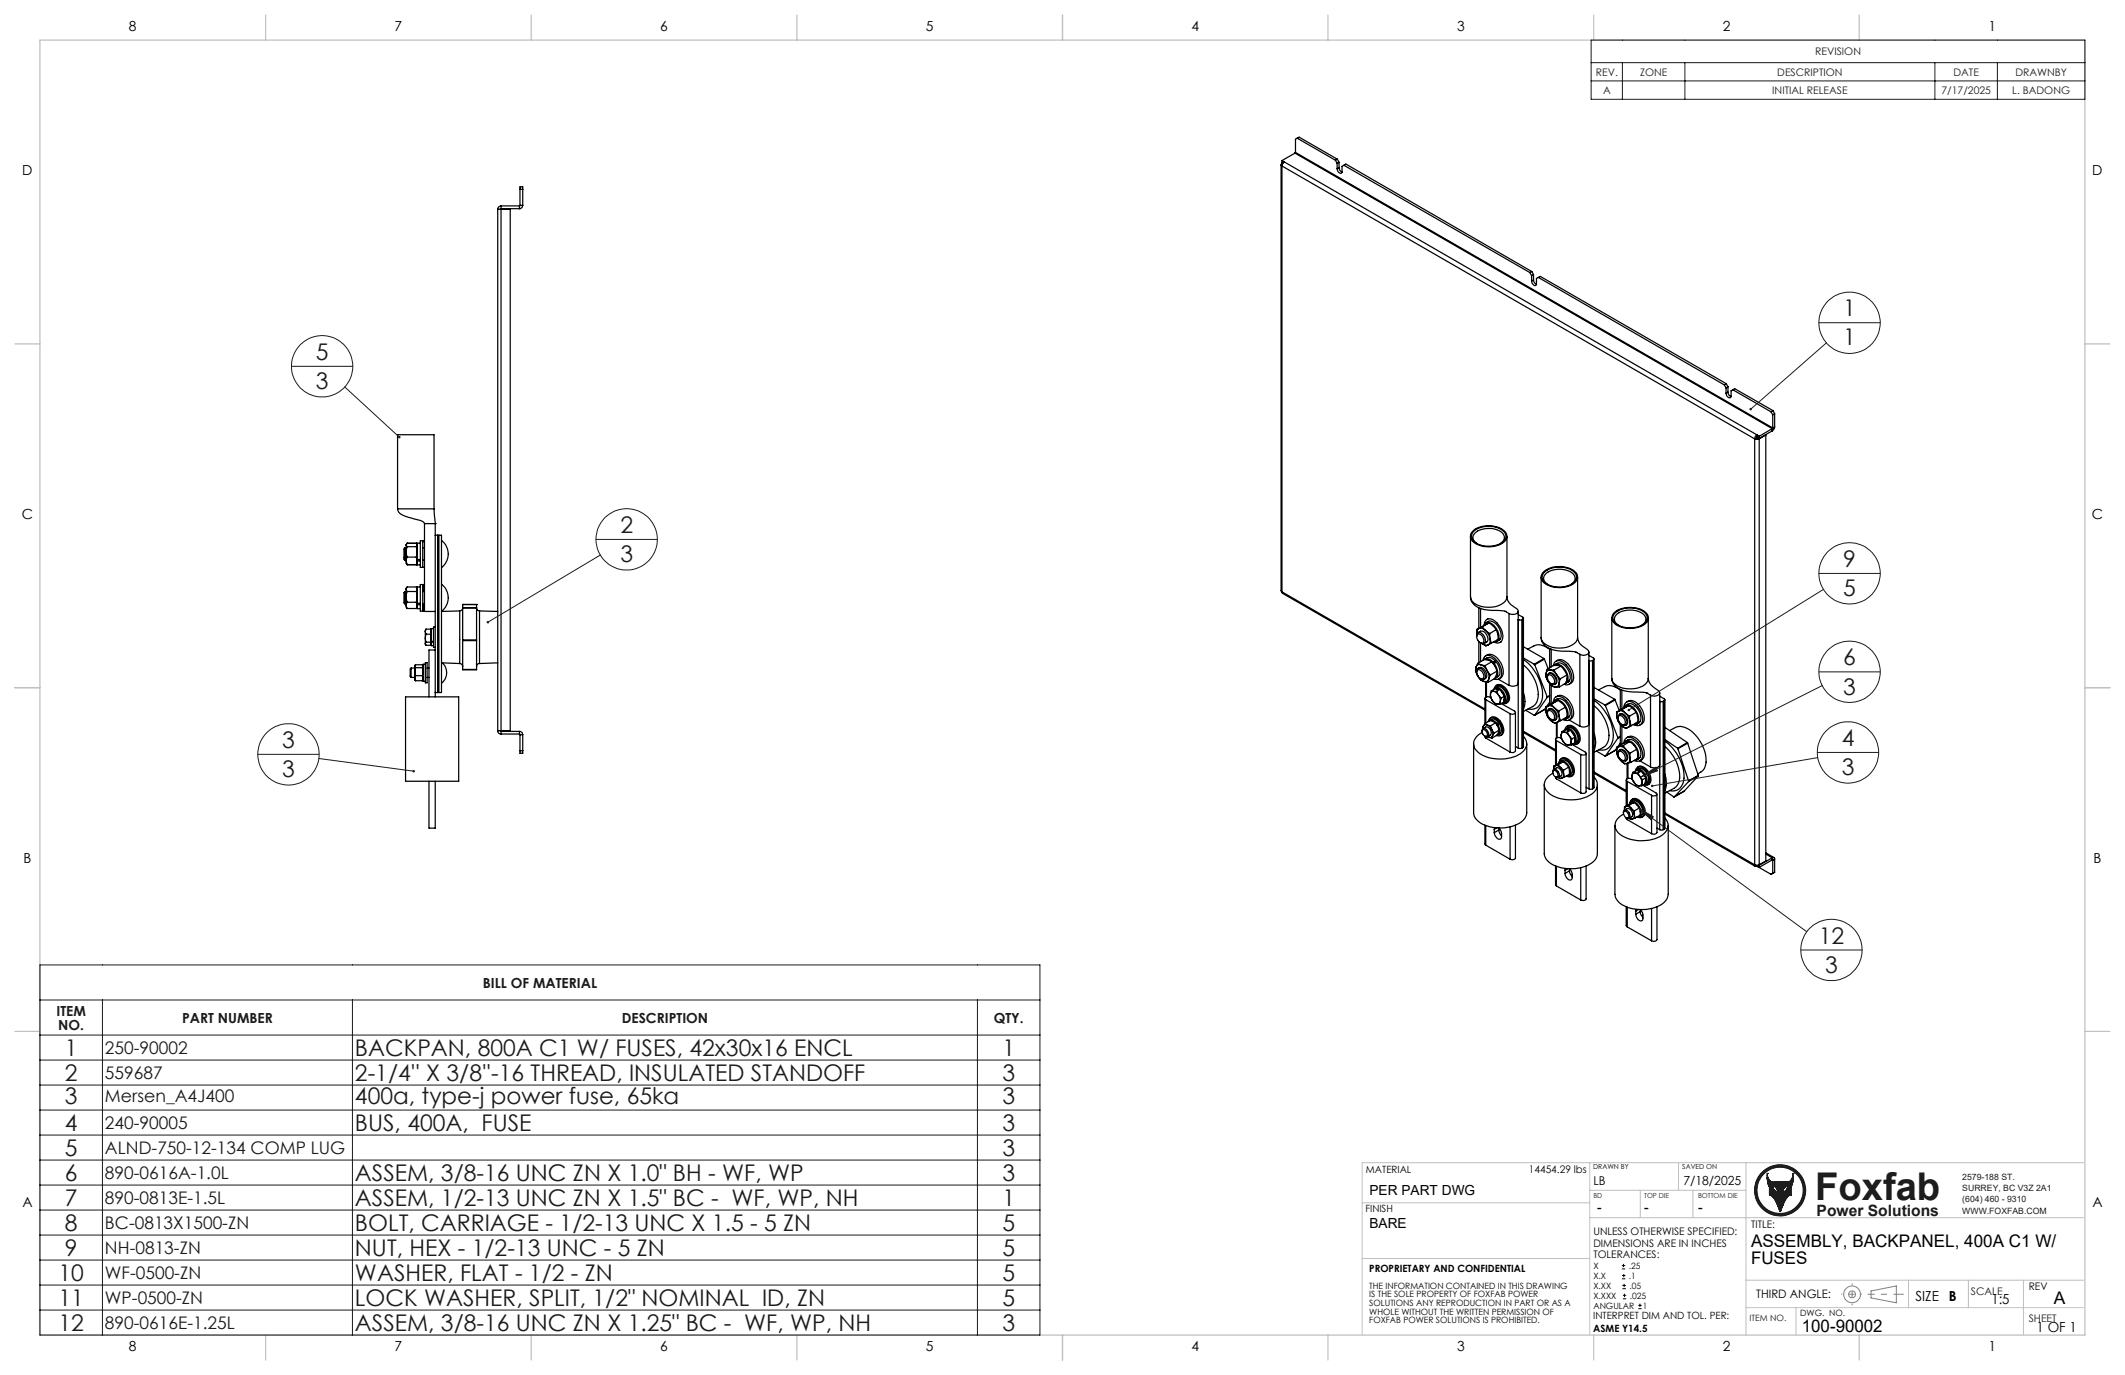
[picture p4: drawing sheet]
<svg xmlns="http://www.w3.org/2000/svg" width="432mm" height="279mm" viewBox="0 0 432 279" stroke-linecap="round" stroke-linejoin="round" font-family="sans-serif">
<g fill="none" stroke="#000" stroke-width=".25">
<path d="M105.7 38.5h.5M260.3 33.5v86.6l.2 .2M260.5 33.2a.29 .29 0 0 0-.2 .3 .29 .29 0 0 0 .2 .2M260.5 32.6l.5 .3M260.5 33.7l96.1 55.5M260.5 32.6v.5l.2 .1M260.5 33.7v86.6M260.5 33.2l.1 .1M260.6 33.2h-.1M261 32.9l-.4 .4-.1 .4M261 32.9l96 55.5M263.1 31.1l-2.6 1.5"/>
<path d="M263.1 31.1l97 56M263.2 31l-.1 .1M263.2 31l97 56M263.6 28.1l7.8 4.5M263.6 28.1l-.4 .2v2.7M263.6 28.1l.4-.2 7.7 4.4M271.4 32.6l.3 .6M271.7 33.2v1.1M271.7 32.3l-.3 .3M271.7 32.3l.4 .7M272.1 34.1l.1 .4 .5 .5M272.1 33l-.4 .2"/>
<path d="M272.1 34.1l-.4 .2M272.1 33v1.1M273.1 33.6l-.4 .2v1.3a.69 .69 0 0 1-.7-.1 .69 .69 0 0 1-.3-.7M273.1 33.6l37.8 21.8M273.1 33.6l.4-.3 37.8 21.9M101.1 42.5h.7M101.1 42.5v106M101.8 41.8a.66 .66 0 0 0-.7 .7M101.8 42.4l-.1 .1M101.8 42.5h1.9v106h-1.9M101.8 41.8v.6M101.8 42.5v106"/>
<path d="M101.8 42.4h3.8M101.8 41.8h3.8M105.6 41.8v.6M105.7 41.7l-.1 .1M105.7 41.7v-3.7h.5v3.7M105.7 41.7h.5M106.2 41.7a.73 .73 0 0 1-.6 .7M310.9 55.4l.3 .6M311.2 57.1a.66 .66 0 0 0 .3 .7 .66 .66 0 0 0 .7 .1v-1.3l.8-.4 37.8 21.8M311.2 56v1.1M311.3 55.2l-.4 .2M311.3 55.2l.3 .6"/>
<path d="M311.6 56.9l.1 .4 .5 .5M311.6 55.8l-.4 .2M311.6 56.9l-.4 .2M311.6 55.8v1.1M312.6 56.4l37.8 21.8M350.4 78.2l.3 .6M350.7 78.8v1.1M350.8 78l-.4 .2M350.8 78l.3 .6M351.1 79.7l.1 .4 .5 .5M351.1 79.7l-.4 .2M351.1 78.6l-.4 .2"/>
<path d="M351.1 78.6v1.1M352.1 79.2l-.3 .2-.1 1.3a.69 .69 0 0 1-.7-.1 .69 .69 0 0 1-.3-.7M352.1 79.2l7.8 4.5M352.1 79.2l.4-.2 7.8 4.4M356.6 89.2l.3 .1 .6-.1M356.6 89.2v86.5M356.9 89h.2M356.9 89l-.3 .2M357 88.4l-.3 .3-.1 .5M357 88.8l-.1 .2M357 88.4l.5 .3M357 88.4v.4"/>
<path d="M357 88.8l.5 .3M357.1 89l.4 .2M357.2 88.9l-.1 .1M357.5 88.7v.4M357.5 89.2v86.5M358.7 88.4h.1M358.8 88.4v86.5l-1.3 .8M358.8 88.4l-1.3 .8M359.9 83.7l.3 .6M360.1 87.1l-2.6 1.6M360.1 87.6l-2.6 1.5M360.1 87.1v.5"/>
<path d="M360.2 87l-.1 .1M360.2 84.3v2.7M360.3 83.4l-.4 .3M360.3 83.4l.3 .7M360.6 86.7l-.1 .4-.4 .5M360.6 84.1l-.4 .2M360.6 86.7l-.4 .3M360.6 84.1v2.6M80.8 103.4a2.32 2.32 0 0 0 2.1 1.7l2.8 .8 .5 .3 .1 .2M80.8 103.4v-15.1h7.4v15.1M80.8 103.4h7.4M82.3 111.3l-.2 .2v2.1l.2 .2"/>
<path d="M82.3 111.3v2.5M82.3 111.3h.3M82.3 113.8h.3M82.6 112.1l.1 1.1M82.6 112.1v1.9M82.6 110.8l.1 .3M82.6 110.8v1.3M82.6 114l.1 .7M82.6 114v.6M82.6 119.7l.1-.4h1.9a.68 .68 0 0 1 0 .9M82.6 119.7l.1 .5M82.6 119.7v1.6"/>
<path d="M82.6 110.6v.2M82.6 114.6l.1 .2h1.9l.1-.2M82.6 114.6l.1 .1M82.7 119.4l-.1 .3M82.7 111.1l-.1 1M82.7 113.2l-.1 .8M82.7 110.4l-.1 .4M82.7 111.1h1.9M82.7 113.2h1.9M82.7 114.7h2.1M82.7 110.4h2.1M84.6 111.1a3.3 3.3 0 0 1 0 2.1"/>
<path d="M84.6 113.2l.2 .8M84.6 110.4l.2 .3M84.6 110.4h-1.9M84.6 110.4h.1M84.6 110.4l.1 .1M84.7 119.4l.1 .2M84.7 119.3l.1 .2M84.8 113.7v.3M84.8 110.8l-.2 .3M84.8 114l-.2 .7 .1-.1M84.8 114v.8h.6M84.8 114.5l-.1 .1"/>
<path d="M84.8 113.7h.6M84.8 114h.6M85.4 110.4h-.6v3.3M85.4 119.3h-.6v3.3M85.9 118.8v5.4M85.9 109.9v5.4M85.9 111.3h.4M85.9 113.8h.4M86.3 106.4h.1M86.3 109.9h-.9v5.4h.9M86.3 106.4h2.1M86.3 106.4v17.8h2.1"/>
<path d="M88.2 103.4l.2 3M88.4 106.4h.1M88.4 108.8h.5M88.4 106.4v35.2M88.9 108.8v31.9M88.9 108.8h.3M89.2 108.8h.5v31.9h-.5M89.2 108.8v31.9M89.7 109.8a3.5 3.5 0 0 1 0 5.6M89.7 118.7a3.5 3.5 0 0 1 0 5.5l3.7-.1M298.8 109v12.2M299.4 108a5.1 5.1 0 0 1 6.2 0 1.44 1.44 0 0 1-.6 2.4 4.9 4.9 0 0 1-5.8-.7l-.2-.9z"/>
<path d="M299.5 107.7a5.3 5.3 0 0 1 6.4 .4 1.62 1.62 0 0 1-1 2.5 5.2 5.2 0 0 1-5.9-.9l-.1-.3a1.46 1.46 0 0 1 .6-1.7zM300.1 110.5a1.36 1.36 0 0 1-.8-1.4 1.36 1.36 0 0 1 .9-1.2 4.6 4.6 0 0 1 5.2 .6 1.3 1.3 0 0 1-.5 2M306.2 109v12.2M313.2 117.3v12.3M313.6 116.2a5.2 5.2 0 0 1 6.7 .2 1.5 1.5 0 0 1-.6 2.3 5.5 5.5 0 0 1-6.2-.4l-.1-.3a1.31 1.31 0 0 1 .2-1.8zM313.8 116.3a4.8 4.8 0 0 1 6.3 .3 1.6 1.6 0 0 1-1.1 2.3 5.2 5.2 0 0 1-5.2-.6l-.4-.9v-.6zM314.5 118.7a1.36 1.36 0 0 1-.8-1.3 1.36 1.36 0 0 1 .9-1.2 4.6 4.6 0 0 1 5.2 .6 1.3 1.3 0 0 1-.6 1.9M320.6 117.3v12.3M82.3 120.2l-.2 .2v2.1l.2 .2M82.3 120.2v2.5M82.3 120.2h.3M82.3 122.7h.3"/>
<path d="M82.6 121.3l.1 1.1M82.6 121.3v1.7M82.6 123l.1 .6M82.7 120.2l-.1 1.1M82.7 122.4l-.1 .6M82.7 120.2h1.9M82.7 122.4h1.9M82.7 123.6h1.9M83.5 135.7l-.1 .2v1.6l.1 .2M83.5 135.7v2M83.5 137.7h.8M83.5 135.7h.8"/>
<path d="M84.3 137.8l.1 .5M84.3 136.5l.1 .8M84.3 136.5v1.3M84.3 135.4l.1 .3M84.3 135.4v1.1M84.3 137.8v.5M84.3 135.1v.3M84.4 138.2v.1M84.4 137.3l-.1 .5M84.4 135.7l-.1 .8M84.4 137.3h1.4M84.4 138.3h1.4"/>
<path d="M84.4 135.7h1.4M84.6 120.2a3.5 3.5 0 0 1 0 2.2M84.6 122.4a1.23 1.23 0 0 1 0 1.2M84.7 123.6h-.1M84.7 123.6h.1M84.8 122.9v.8h.6M84.8 123.4l-.1 .2M84.8 122.6v.3M84.8 122.6h.6M84.8 122.9h.6M85.8 137.3l.2 .5-.2 .5M85.8 135.7l.2 .8-.2 .8"/>
<path d="M85.9 120.2h.4M85.9 122.7h.4M85.9 138.2l-.1 .1M86 135.4l-.2 .3M86 135.3l-.2-.2h-1.4l-.1 .3M86 138.1l-.1 .2M86 120.2v-1.4h-.6v5.4h.6v-1.5M86.4 128.3l.2 .6M86.4 128.3v1.4M86.4 129.7l.2 .8M86.4 129.7v1.1M86.4 130.8l.1 .2"/>
<path d="M86.4 135h-.4v3.4h.4M86.4 134.7h.4v4h-.4zM86.5 127.9l-.1 .4M86.6 127.8l-.2 .5M86.6 128.9l-.2 .8M86.6 130.5l-.2 .3M86.6 127.8h.9v3.3h-.9l-.2-.3M86.6 128.9h.9M86.6 130.5h.9M86.6 127.8l-.1 .2M86.8 137.7h.4M86.8 135.7h.4"/>
<path d="M87.5 130.9h.1M87.5 128.1h.1M87.6 130.5v.7h.5M87.6 130.4v.1M88.1 130.3l-.5 .1M88.1 127.7h-.5v2.7M88.1 130.4l-.5 .1M88.4 132.1h-1.2v9.5M88.4 127.4h-.3v4.2h.3M93.4 134.8l-3.5-.1a2.69 2.69 0 0 1-.2 4.2M93.4 134.8a.6 .6 0 0 1 .6 .7M93.4 124.1v10.7"/>
<path d="M94 123.5a.67 .67 0 0 1-.6 .6M94 130v.2M94 123.5h.1M94 136h2.8M94 122.8h.1M94 122.8h2.8M94 123.5h2.8M94 130h2.8M94 122.8v.7M94 123.5v6.5M94 130.2v5.8M94 130.2h2.8"/>
<path d="M96.8 123.5a.67 .67 0 0 0 .6 .6M96.8 130v.2M96.8 123.5h.1M96.8 122.8h.1M96.8 122.8v.7M96.8 123.5v6.5M96.8 130.2v5.8M97.4 134.8a.6 .6 0 0 0-.6 .7M97.4 124.1v10.7M97.4 124.1l3.7 .1M101.1 134.7l-3.7 .1M260.5 120.3l.1 .2 41.1 23.8"/>
<path d="M260.5 120.3l41.2 23.8M298.8 121.2a2.91 2.91 0 0 0 2.8 2.7l4.5 .3M298.8 121.2a2.49 2.49 0 0 0 2.3 2.1 5 5 0 0 0 4.8-1.2l.3-.9M299.9 135.6a2.09 2.09 0 0 0 .3 1.7M299.9 135.6a1.65 1.65 0 0 0 .3 1.7M300.1 129.3a.63 .63 0 0 1 .3-.8 .63 .63 0 0 1 .8 .3 1.4 1.4 0 0 1 .3 2l-.7-.2M300.1 136.6a.61 .61 0 0 1 .2-.8 .61 .61 0 0 1 .8 .2 1.53 1.53 0 0 1 .5 2M300.1 129a.86 .86 0 0 1 1.3 .7 .6 .6 0 0 1-.1 1 .6 .6 0 0 1-.9-.4l-.3-.7zM300.1 136.2a.87 .87 0 0 1 1.3 .7 .6 .6 0 0 1-.1 1 .6 .6 0 0 1-.9-.4l-.3-.7zM300.2 137.3a2.23 2.23 0 0 0 1.3 1.2M300.2 137.3a1.68 1.68 0 0 0 1.3 1.2M300.3 134.8l.6 .3"/>
<path d="M300.3 134.8l-.4 .8M300.3 128.6a1.08 1.08 0 0 1 1.8 .4 1.05 1.05 0 0 1-.5 1.8M300.3 135.8a1.04 1.04 0 0 1 1.6 .8l.2 .8-.1 .4-.4 .2M300.5 123.5v4.2M300.5 130.4v4.3M300.5 127.7l-.3 .3-.1 .8v-.9M300.5 127.7a1.21 1.21 0 0 1 1.3 .4M300.5 127.7l-.4 .2M300.8 137.9l.4 .2 .4-.1M300.8 123.6v3.9M300.8 130.6v3.8M300.9 135.1l.9 .2"/>
<path d="M300.9 135.1a.73 .73 0 0 0-1 .5M300.9 135.1a2.55 2.55 0 0 1 1.3 1.2M301.2 127.4l.6 .7M301.2 127.4l-.7 .3M301.3 130.8l.5 .3h.6l-.5 .2zM301.3 134.2a1.19 1.19 0 0 1 .9-1.1 1.19 1.19 0 0 1 1.3 .5 3.5 3.5 0 0 1 1.4 4.1 1.05 1.05 0 0 1-1.3 .3M301.5 138.5l.9 .1M301.5 127.1a.89 .89 0 0 1 1.5-.5 3.1 3.1 0 0 1 1.4 3.4M301.6 127a1.15 1.15 0 0 1 .6-1.2 1.15 1.15 0 0 1 1.4 .2 3.7 3.7 0 0 1 1.6 4.2l-.6 .4-1-.1M301.6 134l.9 .2 .6 .3M301.6 134l.4-.2 .6 .1 .8 .6M301.6 134l-1.3 .8"/>
<path d="M301.7 133.9a1.4 1.4 0 0 1 2.1 .4M301.8 135.3l.4 1M301.8 128.1l.9 .6M301.8 128.1a3 3 0 0 1 1 1.7M301.9 133.3a1.93 1.93 0 0 1 2.8 1 2.64 2.64 0 0 1 .2 3.5l-.3 .1M301.9 138.6v3.1M301.9 126.5a1.38 1.38 0 0 1 2.1 .3 3.1 3.1 0 0 1 .9 3l-.5 .2M302 138.6v3M302.2 136.3a2.09 2.09 0 0 1 .3 1.7M302.2 136.3l.7 .9M302.4 125.7l-.3 .2M302.5 138a.73 .73 0 0 1-1 .5"/>
<path d="M302.5 138l-.1 .6M302.5 126.6l.9 .6 .6 .8M302.5 126.6l-2.4 1.3M302.5 126.6l-1.3 .8M302.7 128.7l.1 1.1M302.8 129.8l.3 .9M302.8 129.8a1.07 1.07 0 0 1-.4 1.3M302.9 137.2l-.4 .8M303.1 130.7l-.7 .4M303.1 134.5a3.8 3.8 0 0 1 1.1 1.9M303.1 134.5l-1.3 .8M303.4 134.5l-.1 .2"/>
<path d="M303.6 134.8a2.16 2.16 0 0 1 .3 3h-.1M303.6 134.8l.5-.3a2.15 2.15 0 0 1 .2 3l-.4 .3M303.6 134.8l-.1 .2M303.6 134.8l-.1 .1M303.8 139.8a1.23 1.23 0 0 1 2 .5 1.8 1.8 0 0 1 .2 2.2l-.3 .2M303.8 134.3l-.4 .2M303.8 134.3l-.2 .5M304 128l.3 .9 .1 1M304 139.3a1.28 1.28 0 0 1 1.8 .4 2.5 2.5 0 0 1 .7 2.9l-.4 .3M304 128l-1.3 .7M304.2 136.4l-.1 .7-.4 .8-1.3 .7M304.2 136.4l-1.3 .8"/>
<path d="M304.2 130l.1 .2M304.3 130.2a.74 .74 0 0 1-.8 .3M304.4 129.9v.1M304.4 129.9l-1.3 .8M304.4 138l2.2 1.3M304.7 129.9h.1M304.8 129.9l-.7 .5M304.8 129.9l-.5 .3M305.1 130.4l-.3 .1M305.8 124.2l.8 .5M306.2 121.2a3.1 3.1 0 0 0 2 2.4l.2 .3 .1 .3M306.6 124.7v14.6"/>
<path d="M308.5 138.8a1.3 1.3 0 0 1-1.9 .5M308.5 124.9l1 .5 .1 .3-.2 .1M308.5 125.9l.3 .1 .4-.1M308.5 125.9h.1M308.5 124.2a1.31 1.31 0 0 1-1.9 .5M308.5 124.2v27.8M309.2 125.9v26.1M309.4 125.8l-.2 .1M309.4 125.8v26.1M309.6 125.6v26.2l-.2 .1M309.6 135.1a7.8 7.8 0 0 1 2.9 7l-.3 .7-.5 .6-2.1 1.2M309.6 134a9 9 0 0 1 3.8 8.1 2.26 2.26 0 0 1-2.9 2"/>
<path d="M309.6 133.7l2.1 1.3M309.6 131.4l4.1 2.4M310.4 131.9l1.3-.7a2.85 2.85 0 0 1 3.2 .7M311.7 135l.2 .1M311.9 135.1l2.5 6.5M313.2 129.6a2.94 2.94 0 0 0 2.8 2.6l4.4 .3M313.2 129.6a2.62 2.62 0 0 0 2.3 2 5 5 0 0 0 4.8-1.2l.3-.8M313.7 133.8l.1 .1M313.7 133.8l-2 1.2M313.8 133.9l-1.9 1.2M313.8 133.9l.8 2M314.1 136.9l.1 .6 .5 1.1"/>
<path d="M314.1 136.9a2.15 2.15 0 0 0 .6 1.7M314.4 136l.6 .1M314.4 136l-.3 .9M314.4 137.6a.63 .63 0 0 1 .4-.8 .63 .63 0 0 1 .8 .3 1.43 1.43 0 0 1 .4 1.9l-.3 .1-.5-.2M314.5 137.3l.1-.1a1.2 1.2 0 0 1 1.1 1.8 1.23 1.23 0 0 1-1.2-1.7zM314.7 136.8a.97 .97 0 0 1 1.4 .6 1.06 1.06 0 0 1-.2 1.7M314.7 138.6a1.89 1.89 0 0 0 1.3 1M314.7 138.6a1.43 1.43 0 0 0 1.3 1M314.9 131.8v3.9M314.9 138.9v4.3M315 136.1a.78 .78 0 0 0-.9 .8M315 136.1a1.96 1.96 0 0 1 1.3 1"/>
<path d="M315 136.1h.8M315.2 131.9v3.6M315.2 139.2v3.9M315.6 135.3a1.23 1.23 0 0 1 1-1.1 1.23 1.23 0 0 1 1.3 .6 3.7 3.7 0 0 1 1.3 3.8l-.1 .3a.95 .95 0 0 1-1.3 .1M315.8 135.2a1.2 1.2 0 0 1 1.8 .4 2.91 2.91 0 0 1 .9 2.9M315.8 136.1l.5 1M315.9 135a1.68 1.68 0 0 1 2.6 .9l.4 .7 .2 1.1-.2 .5-.4 .3M316 139.6h.9M316.2 134.4a1.66 1.66 0 0 1 2.4 .4 3.7 3.7 0 0 1 1 3.7l-.7 .5M316.3 137.1l.7 .8M316.3 137.1l.4 .9 .1 .8M316.8 138.8a.78 .78 0 0 1-.8 .8"/>
<path d="M316.8 138.8l.1 .8M317 137.9l-.2 .9M317.1 135.4l.8 .8 .5 1M317.1 135.4l-.2-.1a2.88 2.88 0 0 0-2.5 .7M317.1 135.4l-1.3 .7M318.2 138.8l-1.3 .8M318.3 138.5l.1 .2M318.3 138.3l.2 .2M318.4 137.2v.7l-.2 .9M318.4 138.7l-.4 .2M318.4 137.2l-1.4 .7M318.8 138.3v.1"/>
<path d="M318.8 138.4l-.6 .5M318.8 138.4l-.4 .3M320.2 132.5l.8 .5M320.6 129.6a3.2 3.2 0 0 0 1.9 2.4l.4 .5M321 133v14.6M322.9 133.2l1 .5v.2l-.1 .2M322.9 132.5a1.29 1.29 0 0 1-1.9 .5M322.9 132.5v27.8M322.9 134.2h.1M322.9 134.2h.7M323.6 134.2v26.1M323.8 134.1l-.2 .1"/>
<path d="M323.8 134.1v26.1M323.9 133.9v26.2l-.1 .1M323.9 139.7l4.2 2.4M327.5 137.9a2.94 2.94 0 0 0 2.8 2.5l4.5 .4M327.5 137.9a2.62 2.62 0 0 0 2.3 1.9 4.9 4.9 0 0 0 4.8-1.1l.3-.8M327.5 125.6v12.3M328 124.5a5.3 5.3 0 0 1 6.6 .2 1.61 1.61 0 0 1-.9 2.5 5.5 5.5 0 0 1-5.8-.7 1.36 1.36 0 0 1 .1-2zM328.2 124.6a4.8 4.8 0 0 1 6.3 .2 1.6 1.6 0 0 1-1.2 2.4 5.2 5.2 0 0 1-5.1-.7l-.5-.8 .1-.6zM328.9 127.1a1.46 1.46 0 0 1-.8-1.6 1.46 1.46 0 0 1 1.2-1.2 4.7 4.7 0 0 1 4.9 .8 1.32 1.32 0 0 1-.6 2M334.9 137.9a3.2 3.2 0 0 0 2 2.4l.4 .5M334.9 125.6v12.3M82.4 141.6h10.8v17.2h-10.8z"/>
<path d="M87.2 158.8v9.5h1.2v-9.5M88.4 140.7h.5M88.9 140.7h.3M101.1 148.5h.7M101.1 148.5a.61 .61 0 0 0 .7 .7M101.7 148.5l.1 .1M101.8 148.6v.6M101.8 149.2h3.8M101.8 148.6h3.8M105.6 148.6a.66 .66 0 0 1 .6 .7M105.6 149.2l.1 .1M105.6 148.6v.6"/>
<path d="M105.7 149.3v3.8h.5v-3.8M105.7 152.5h.5M105.7 149.3h.5M299.4 151.1v14a3.3 3.3 0 0 0 2.9 2.8 7.7 7.7 0 0 0 7.3-1.4l.5-.6 .1-.7v-14.1M301.2 148.6a.5 .5 0 0 1 .3-.6 .5 .5 0 0 1 .6 .3l.4 .9-.2 .5M301.2 148.8a2.39 2.39 0 0 0-1.4 3.5 7.3 7.3 0 0 0 7.8 1.5 3.1 3.1 0 0 0 2.6-3l-.6-1.2M301.3 148.3a.82 .82 0 0 1 .8 .4 .82 .82 0 0 1-.2 .9 .96 .96 0 0 1-.6-1.3zM301.4 147.6l-.1 .4 .6-.3a1.06 1.06 0 0 1 .9 1.7l-.5 .3M301.4 147.6l-.1 .4M301.7 149.6l.6 .1M301.7 149.6l.2 .4M301.7 147l.5 .3"/>
<path d="M301.7 147l-.3 .6M301.7 141.9v5.1M301.9 142.2v4.7M301.9 149.7v.3M301.9 150l4.9 2.8M301.9 142.2l4.9 2.8M302.2 147.3a.59 .59 0 0 0-.8 .3M302.2 147.3l.7 .5 .2 .5M302.2 147.3l.7 .2M302.3 149.7l.2 .1M302.5 149.8l.7 .2M302.7 146.4a1.06 1.06 0 0 1 1.7 .5l-.1 .2"/>
<path d="M302.9 141v.7l.3 .6M302.9 141v.6l.3 .7M302.9 145.9a1.25 1.25 0 0 1 1.7 .4 2.32 2.32 0 0 1 .6 3l-.3 .2M302.9 147.5l.2 .8M302.9 141.7a.76 .76 0 0 0-1.2 .3l.2 .2M303 140.4l.5 .1M303 140.4l-.1 .6M303.1 148.3l.5 .7M303.1 148.3l.3 .6-.1 .6M303.2 142.3l.6 .6 .4 .2M303.2 142.3a1.09 1.09 0 0 0 1 .8M303.3 149.5a.52 .52 0 0 1-.8 .3"/>
<path d="M303.3 149.5l-.1 .5M303.5 140.5a.6 .6 0 0 0-.6 .5M303.5 140.5l.5 .2 .5 .5M303.5 140.5h.6M303.6 140.1a.94 .94 0 0 1 .7-.9 .94 .94 0 0 1 1 .4 2.69 2.69 0 0 1 .9 3.2l-.3 .2-.6-.1 .4-.2M303.6 149l-.3 .5M303.6 140a1.02 1.02 0 0 1 1.7 .4 1.97 1.97 0 0 1 .4 2.3M303.9 146.9l.4 .7 .3 .8M303.9 146.9l-1.2-.5-1 .6M303.9 146.9l-1 .6M304.1 140l.5 .1M304.1 140.5l.4 .7"/>
<path d="M304.2 143.1h.7M304.3 147.1l-.2-.2a.99 .99 0 0 0-1.7-.3 .93 .93 0 0 1 .7-.8 .93 .93 0 0 1 1 .4 2.62 2.62 0 0 1 .9 3.2l-.3 .1h-.6M304.3 147.1l-.2 .2M304.3 147.2h.1M304.3 147.2a1.43 1.43 0 0 1-.1 2.2h-.1M304.5 141.2l.5 .7M304.5 141.2l.3 .5 .1 .8M304.6 146.9l-.3 .3M304.6 146.9a1.64 1.64 0 0 1 .1 2.3l-.3 .2M304.6 146.9l-.4 .5 .1-.2M304.6 148.4l-.4 1-1 .6M304.6 148.4l-1 .6"/>
<path d="M304.8 140.1l.9 1.4M304.8 140.1l-.7 .4M304.8 140.1l-1.1-.1-.7 .4M304.9 142.5a.6 .6 0 0 1-.7 .6M304.9 142.5v.6M304.9 140.3l.7 1M305 141.9l-.1 .6M305.1 143l2.8 1.6a.6 .6 0 0 1-.4 .6 .6 .6 0 0 1-.7-.2M305.6 142.5l.1 .2M305.6 142.6l.1 .1M305.7 141.6l-.1 .7M305.7 141.5l-.7 .4"/>
<path d="M305.7 141.5l-.1 1.2-.7 .4M306.1 142.5l-.4 .2M306.1 142.5l-.5 .3M306.1 142.4v.1M306.8 145v7.8M307.9 144.8v7.7l-.4 .4-.7-.1M307.9 151.7l.6 .3M308.5 152h.7M309.4 151.9l-.2 .1M309.6 140.7a4.5 4.5 0 0 1 0 3.4M309.6 148.8l6.5 3.8M309.6 148.6l6.5 3.8"/>
<path d="M310 144.3l1.9 1M313.8 159.4v14a3.3 3.3 0 0 0 2.8 2.7 7.8 7.8 0 0 0 7.4-1.3l.4-.6 .2-.7v-14.1M313.8 144.2h.1M313.8 144.2l-1.9 1.1M314.1 143.7l.1 1M314.1 143.8l-.3 .4M314.2 144.7a3 3 0 0 0 .9 1.7M314.2 144.7a2.55 2.55 0 0 0 .9 1.7M314.4 141.6v.1M314.4 141.7l-2.5 3.6M314.4 144.9a.63 .63 0 0 1 .4-.8 .63 .63 0 0 1 .8 .3 1.43 1.43 0 0 1 .4 1.9l-.3 .1-.5-.2M314.5 144.5a.86 .86 0 0 1 1.3 .8l.1 .2a.53 .53 0 0 1-.2 .7 .53 .53 0 0 1-.7-.2l-.5-.6-.1-.5z"/>
<path d="M314.6 143.4a1.22 1.22 0 0 0-.4 1.3M314.6 143.4a1.33 1.33 0 0 1 1.3 .5M314.6 143.4l-.5 .3M314.7 144.1l.2-.1a1.47 1.47 0 0 1 1.2 2.2l-.2 .1M314.9 142.7l-.7 .9M314.9 141.3l-.5 .3M314.9 141.4l-.5 .3M315.1 146.4a1.21 1.21 0 0 0 1.3 .4M315.1 146.4l.9 .6 .4-.2M315.2 143.1l.7 .8M315.2 143.1l-.6 .3M315.5 156.9a.51 .51 0 0 1 .4-.6 .51 .51 0 0 1 .6 .4 .75 .75 0 0 1 .4 .6 .75 .75 0 0 1-.4 .7l-.4-.1 .2 .4"/>
<path d="M315.6 142.8a.99 .99 0 0 1 .8-.6 .99 .99 0 0 1 .9 .4 2.94 2.94 0 0 1 1.2 3.1M315.6 157.1a2.37 2.37 0 0 0-1.4 3.5 6.7 6.7 0 0 0 6 1.9 5.2 5.2 0 0 0 4.2-2.3l.2-.7a1.87 1.87 0 0 0-.7-1.6M315.6 142.7a1.18 1.18 0 0 1 .7-1.2 1.18 1.18 0 0 1 1.3 .3 3.7 3.7 0 0 1 1.6 4.1 1.06 1.06 0 0 1-1.6 .3M315.7 156.6a.9 .9 0 0 1 .7 1.3 .9 .9 0 0 1-.7-1.3zM315.7 156.3l.6-.3a1.09 1.09 0 0 1 .9 1.7l-.5 .3 .3 .2 .4-.1M315.7 155.7v.6M315.9 143.9l.9 .6M315.9 143.9a2.78 2.78 0 0 1 .9 1.6M315.9 142.3a1.68 1.68 0 0 1 2.6 .9l.4 .7 .2 1-.2 .6-.4 .2M316.1 155.6l-.3 .3-.1 .4M316.1 155.6h.5l.5 .4M316.1 155.6l-.4 .1"/>
<path d="M316.1 150.2v5.3M316.2 141.6a2.07 2.07 0 0 1 2.9 1.2 2.87 2.87 0 0 1 .3 3.1l-.5 .4M316.3 146.9v3.1M316.3 150.5v4.9M316.3 158v.3M316.3 158.3l4.9 2.8M316.3 150.5l4.9 2.8M316.4 146.8v3.1M316.6 142.3l.9 .6 .6 .8M316.6 142.3l-2.5 1.4M316.6 142.3l-1.4 .8M316.7 155.4l.4 .6"/>
<path d="M316.7 155.4l-.6 .2M316.7 158l.7 .1M316.7 155.1l-1 .6M316.8 144.5v1M316.8 145.5l.3 .9M316.8 145.5a1.07 1.07 0 0 1-.4 1.3M316.8 154.9a.97 .97 0 0 1 .8-.8 .97 .97 0 0 1 1 .5 2.53 2.53 0 0 1 .9 3l-.6 .3-.5-.2M316.9 154.8l-.2 .3M316.9 154.8l.2 .2M317 154.7a1.41 1.41 0 0 1 1.8 1 1.42 1.42 0 0 1-.1 2h-.5M317 154.7l.1 .2M317 154.7l-.1 .1"/>
<path d="M317 154.7a1.27 1.27 0 0 1 2 .6 1.62 1.62 0 0 1 .1 2.2l-.3 .2M317.1 146.4l-.7 .4M317.1 156l.6 .5M317.1 156l.5 .7 .1 .5M317.2 154.2a1.66 1.66 0 0 1 2.3 1.1 1.59 1.59 0 0 1-.2 2.5M317.3 149.3v.7l.3 .6M317.3 149.3a1.57 1.57 0 0 0 .3 1.3M317.3 150a.77 .77 0 0 0-1.2 .2l.2 .3M317.4 148.7l.5 .1M317.4 148.7l-.1 .6M317.6 150.6l.5 .6 .5 .2M317.6 150.6a1.09 1.09 0 0 0 1 .8"/>
<path d="M317.6 154.8l1.1 1.1M317.6 154.8l-.9 .3M317.6 154.8l-.9 .6M317.7 157.2a.72 .72 0 0 1-.3 .9M317.7 156.5v.7M317.7 157.2l.2 .7M317.9 148.8a.55 .55 0 0 0-.6 .5M317.9 148.8l.3 .1 .7 .6M317.9 148.8h.6M317.9 157.9l-.5 .2M318 148.4a.93 .93 0 0 1 .6-.9 .93 .93 0 0 1 1.1 .4 2.63 2.63 0 0 1 .9 3.2l-.4 .2-.6-.1M318 148.3a.99 .99 0 0 1 1.7 .4 2.07 2.07 0 0 1 .4 2.3"/>
<path d="M318.1 143.7a3.2 3.2 0 0 1 .3 2M318.1 143.7l-1.3 .8M318.2 148.1a1.23 1.23 0 0 1 1.9 .5 1.67 1.67 0 0 1 .3 2.2l-.3 .2M318.2 145.8l.2 .1M318.4 145.9l-.4 .3h-.5M318.4 147.6a1.77 1.77 0 0 1 2.4 1.3 1.58 1.58 0 0 1-.3 2.3M318.4 145.7l-1.3 .7M318.4 145.7h.1M318.5 148.3l.5 .1M318.5 148.8l.4 .7M318.6 151.4h.7M318.7 155.9l.2 1.4-1 .6"/>
<path d="M318.7 155.9l-1 .6M318.8 145.6v.1M318.8 145.7l-.6 .4M318.8 145.7l-.4 .2M318.8 146.3l2.2 1.3M318.9 149.5l.5 .6M318.9 149.5l.3 .9v.4M319.2 148.4l.9 1.4M319.2 148.4l-.7 .4M319.2 148.4l-1.1-.1-.7 .4M319.2 150.8a.6 .6 0 0 1-.6 .6M319.2 150.8l.1 .6"/>
<path d="M319.3 148.6l.4 .3 .3 .7M319.4 150.1l-.2 .7M319.4 151.3l2.9 1.7-.2 .4-.9-.1M319.9 150.9l.1 .1M320 150.8l.1 .2M320 151l-.4 .2M320.1 149.9l-.1 .7M320.1 149.8l-.7 .3M320.1 149.8l-.2 1.2-.6 .4M320.4 150.7h.1M320.5 150.7l-.5 .3M320.5 150.7l-.6 .4"/>
<path d="M321.2 153.3v7.8M322.3 153.1v7.8l-.5 .3-.6-.1M322.3 160l.6 .3M322.9 147.1a1.27 1.27 0 0 1-1.9 .5M323.9 149a4.5 4.5 0 0 1 0 3.4M323.9 143.4a7.9 7.9 0 0 1 2.9 7l-.5 1-.5 .5M323.9 142.3a9.1 9.1 0 0 1 3.8 8.1 2.25 2.25 0 0 1-2.8 2M323.9 157.1l6.5 3.8M323.9 142l2.2 1.3M323.9 156.9l6.5 3.8M324.4 152.6l1.8 1M324.8 140.2a3.2 3.2 0 0 1 2.8-.8l1.6 .8"/>
<path d="M325.8 151.9l-1.9 1M325.8 151.9h.1M326.1 143.3l.1 .1M326.2 143.4l2.6 6.5M328.1 142.1l.1 .1M328.1 142.1l-2 1.2M328.2 152.5l-2 1.1M328.2 142.2l-2 1.2M328.2 142.2l.8 2.2M328.5 144.7v1.1M328.5 152.8l.4 1.1 .4 .6M328.5 152.8a2.57 2.57 0 0 0 .8 1.7"/>
<path d="M328.5 145.8l.3 .6 .7 1M328.5 145.8l.4 .8 .6 .8M328.5 152l-.3 .5M328.6 151.8l-.1 1M328.8 149.9v.1M328.8 150l-2.6 3.6M328.8 145.9a.66 .66 0 0 1 .4-.8 .66 .66 0 0 1 .9 .4 1.33 1.33 0 0 1 .2 1.9M328.9 144.5a1.16 1.16 0 0 0-.4 1.3M328.9 144.5a1.24 1.24 0 0 1 1.4 .4M328.9 144.5l-.4 .2M329 145.5a1.2 1.2 0 0 1 1.1 1.7 1.2 1.2 0 0 1-1.1-1.7zM329 152.7a1.2 1.2 0 0 1 1.1 1.8 1.2 1.2 0 0 1-1.1-1.8z"/>
<path d="M329.1 145.2a.99 .99 0 0 1 1.4 .6 .98 .98 0 0 1-.2 1.6M329.1 152.4a1.05 1.05 0 0 1 1.5 .8l.2 .8-.2 .4-.3 .2M329.1 151.7a.97 .97 0 0 0-.6 1.1M329.1 151.7a1.51 1.51 0 0 1 1.3 .6M329.1 151.7l-.5 .1M329.1 152.4a1.49 1.49 0 0 1 1.2 2.2l-.3 .1-.5-.3M329.1 152.4l-.3 .3v.5M329.2 140.1v4.2M329.2 147.2v4.2M329.2 151l-.4 .7M329.2 149.6l-.4 .3M329.2 149.7l-.4 .3"/>
<path d="M329.3 154.5a1.37 1.37 0 0 0 1.4 .6M329.3 154.5l.8 .7 .6-.1M329.5 147.4a1.24 1.24 0 0 0 1.3 .4M329.5 147.4l.8 .6 .5-.2M329.5 147.2l.5 .2h.3M329.6 140.2v3.9M329.6 147.5v3.7M329.6 144.1l.7 .8M329.6 144.1l-.7 .4M329.8 151.5l.6 .8M329.8 151.5l-.7 .2M330 143.9a.98 .98 0 0 1 1.6-.3 2.96 2.96 0 0 1 1.2 3.3"/>
<path d="M330 143.8a1.12 1.12 0 0 1 .6-1.2 1.12 1.12 0 0 1 1.3 .2 3.8 3.8 0 0 1 1.7 4.1l-.3 .4a1.11 1.11 0 0 1-1.3-.1M330.3 144.9l.8 .6M330.3 144.9l.4 .6 .5 1M330.3 143.3a1.44 1.44 0 0 1 2.3 .5 2.73 2.73 0 0 1 .6 2.9l-.4 .2M330.3 150.6a1.44 1.44 0 0 1 2.3 .5 2.73 2.73 0 0 1 .6 2.9l-.4 .2M330.4 152.3l.9 .7M330.4 152.3a2.56 2.56 0 0 1 .8 1.7M330.4 158.5v5.3M330.5 149.9a2.07 2.07 0 0 1 2.9 1.1 2.65 2.65 0 0 1 .2 3.4l-.4 .2M330.5 142.7a2.02 2.02 0 0 1 2.9 1.1 2.94 2.94 0 0 1 .4 3.1l-.6 .4M330.6 155.2v3.1M330.7 158.8l4.9 2.8"/>
<path d="M330.7 158.8v4.9M330.8 155.1v3.1M331 143.4l.8 .6 .7 .7M331 143.4l-2.5 1.3M331 143.4l-1.4 .7M331.1 145.5l.1 1M331.2 150.7l.8 .7 .6 .9M331.2 150.7h-.3a4.9 4.9 0 0 0-2.3 1.1M331.2 150.7l-1.4 .8M331.2 146.5l.3 1M331.2 146.5a1.16 1.16 0 0 1-.4 1.3M331.2 154a.91 .91 0 0 1-.5 1.1"/>
<path d="M331.2 154l.2 .9M331.3 153l-.1 1M331.4 154.9l-.7 .2M331.5 147.5l-.7 .3M331.6 157.6v.5l.4 .8M331.6 157.6a1.47 1.47 0 0 0 .4 1.3M331.7 158.3a.8 .8 0 0 0-1.3 .2l.3 .3M331.8 157l.4 .1M331.8 157l-.2 .6M332 158.9l.5 .6 .5 .2M332 158.9a1.02 1.02 0 0 0 1 .8M332.2 157.1a.6 .6 0 0 0-.6 .5"/>
<path d="M332.2 157.1l1 .7M332.2 157.1h.6M332.4 156.6a1.02 1.02 0 0 1 1.6 .4 1.97 1.97 0 0 1 .5 2.2M332.4 156.7a.9 .9 0 0 1 .6-.9 .9 .9 0 0 1 1 .4 2.84 2.84 0 0 1 1.1 3l-.5 .4-.7-.1M332.5 144.7l.2 1 .1 1-1.3 .8M332.5 144.7l-1.4 .8M332.5 146.9l.1 .2M332.6 152.3l.2 .8-.1 1-1.3 .8M332.6 154.2v.1l-.2 .2h-.3M332.6 152.3l-1.3 .7M332.6 156.4a1.25 1.25 0 0 1 1.9 .5 1.63 1.63 0 0 1 .1 2.3h-.1M332.6 147.1l-.7 .1"/>
<path d="M332.6 146.8l.2 .1M332.7 154.1l.1 .1M332.7 155.9a1.59 1.59 0 0 1 2.3 .9 2.01 2.01 0 0 1 .1 2.5l-.3 .2M332.8 154.2a2.84 2.84 0 0 0-2.2-3.7l-.6 .5a1.21 1.21 0 0 1 .8-1.2 1.21 1.21 0 0 1 1.4 .5 3.8 3.8 0 0 1 1.4 3.9l-.6 .5-1-.1M332.8 156.6l.5 .1M332.8 157.1l.4 .7M333 159.7h.6M333.1 146.8h.1M333.1 154.1h.1M333.1 146.8l-.6 .3M333.1 154.1l-.6 .3M333.1 146.8l-.5 .3"/>
<path d="M333.1 154.1l-.1 .1M333.2 154.6l2.2 1.3M333.2 157.8l.6 .6M333.2 157.8l.4 .7v.6M333.6 156.7l.9 1.3M333.6 156.7l-.8 .4M333.6 156.7l-1.1-.1-.7 .4M333.6 159.1a.55 .55 0 0 1-.6 .6M333.6 159.1v.6M333.7 156.9l.7 1M333.8 158.4l-.2 .7M333.8 159.6l2.8 1.6a.58 .58 0 0 1-.4 .6 .58 .58 0 0 1-.6-.2"/>
<path d="M334.3 159.1l.2 .1M334.3 159.2l.1 .1M334.4 159.3l-.4 .2M334.4 158.2l-.1 .8M334.5 158l-.7 .4M334.5 158l-.2 1.3-.7 .4M334.6 140.8l.8 .5M334.8 159l-.5 .4M334.8 159l-.4 .3M334.8 159h.1M335.4 141.3v14.6M337.3 155.4a1.26 1.26 0 0 1-1.9 .5"/>
<path d="M337.3 142.5h.7M337.3 141.5l.8 .5a.22 .22 0 0 1 .2 .2 .22 .22 0 0 1-.2 .2M337.3 142.5h.1M337.3 140.8a1.31 1.31 0 0 1-1.9 .5M337.3 140.8v27.8M338 142.5v26.1M338.1 142.4l-.1 .1M338.1 142.4v26.1M338.3 142.2v26.1l-.2 .2M338.3 157.3a5.2 5.2 0 0 1 0 3.4M338.3 151.7a7.8 7.8 0 0 1 2.8 7.3l-.6 .9-2.2 1.2M338.3 150.6a8.8 8.8 0 0 1 3.7 8.5 2.22 2.22 0 0 1-2.8 1.6"/>
<path d="M338.3 150.3l2.6 1.7M338.3 147.8l4.6 3.1M339.3 148.4a3.1 3.1 0 0 1 2.5-.7 7.4 7.4 0 0 1 4.8 6.1 2.96 2.96 0 0 1-1.6 3.5M340.9 152l.1 .2M341 152.2l2.1 6.5M342.9 150.9v.1M342.9 150.9l-2 1.1M342.9 151l-1.9 1.2M342.9 151l2.2 6.6M343.1 158.7v.1M343.1 158.8l-2.9 3.1M345.1 157.6v.1"/>
<path d="M345.1 157.6l-2 1.1M345.1 157.7l-2 1.1M345.1 157.7l-2.9 3.1M301.7 167.7v3.8l.2 .2M301.9 167.7v4M301.9 171.7l4.9 2.9M303.6 168.5v.7M303.7 168.2l-.1 .3M304.2 168.2l-.6 .3M304.6 168.7v-.5a1.88 1.88 0 0 1 .3 2.3 1.2 1.2 0 0 1-1.3-1.3M304.6 168.7l.2 .7 .3 .4M304.6 168.7l-1 .5"/>
<path d="M306.8 168v6.6M307.9 167.7v6.6l-.1 .3-.3 .1-.7-.1M316.1 176v3.8l.2 .2M316.3 176v4M318 176.8v.7M318.1 176.5l-.1 .3M318.6 176.5l-.6 .3M318.9 177v-.5a2 2 0 0 1 .5 2 .66 .66 0 0 1-.7 .3 .66 .66 0 0 1-.5-.6l-.2-.7M318.9 177l.2 .7 .4 .4M318.9 177l-.9 .5M321.2 176.3v6.6M322.3 176v6.7l-.5 .3-.6-.1"/>
<path d="M322.9 160.3h.7M323.8 160.2l-.2 .1M328.2 167.7v14a3.4 3.4 0 0 0 2.8 2.8 7.8 7.8 0 0 0 7.4-1.4l.4-.6 .2-.7v-14.1M329.9 165.2a.48 .48 0 0 1 .2-.6 .48 .48 0 0 1 .6 .2 .91 .91 0 0 1 .1 1.5l-.4-.1M329.9 165.4a2.36 2.36 0 0 0-1.3 3.5 6.9 6.9 0 0 0 6.6 1.8 4.1 4.1 0 0 0 3.8-2.9l-.2-.8-.5-.8M330.1 164.9a.9 .9 0 0 1 .7 1.3 .9 .9 0 0 1-.7-1.3zM330.1 164.6l.5-.3a1.11 1.11 0 0 1 1 1.7l-.6 .3 .4 .1h.3M330.4 166.2l.3 .3M330.5 163.9l-.3 .2-.1 .5v-.6M330.5 163.9h.4l.6 .4M330.5 163.9l-.4 .1M330.7 166.5l4.9 2.9"/>
<path d="M330.7 166.3v.2M331 163.7l.5 .6M331 163.7l-.5 .2M331 166.3l.4 .2 .3-.1M331.2 163.2a.91 .91 0 0 1 .6-.8 .91 .91 0 0 1 .9 .3 2.85 2.85 0 0 1 1.2 3.2l-.6 .3-.5-.1M331.3 163.1l-.2 .3M331.3 163.1l.1 .2M331.4 163l-.1 .1M331.4 162.9a1.27 1.27 0 0 1 2 .7 1.62 1.62 0 0 1 .1 2.2l-.4 .1M331.5 164.3l.6 .5M331.5 164.3l.4 .6 .2 .7M331.5 163.2l-.2-.2a1.39 1.39 0 0 1 1.8 1 1.42 1.42 0 0 1 0 2h-.5"/>
<path d="M331.6 162.5a1.66 1.66 0 0 1 2.3 1.1 1.54 1.54 0 0 1-.2 2.5M332 163.1l1.1 1.1M332 163.1l-1.9 .9M332 163.1l-1 .6M332.1 165.6a.71 .71 0 0 1-.4 .8M332.1 164.8v.8M332.1 165.6l.2 .6M332.3 166.2l-.6 .2M333.1 164.2l.2 1.4-1 .6M333.1 164.2l-1 .6M335.6 161.6v7.8M336.7 161.4v7.8l-.5 .3-.6-.1"/>
<path d="M336.7 168.3l.6 .3M337.3 168.6l.3 .1 .4-.1M338.1 168.5l-.1 .1M338.3 165.4l18.4 10.6M338.3 165.2l18.3 10.5M338.7 160.9l1.5 1M342.2 160.8l-2 1.1M356.6 175.7l.3 .1 .6-.1M356.6 175.7a.28 .28 0 0 0 .1 .3 .28 .28 0 0 0 .3 0M357 175.8v.2M357 176l.5 .2M357.4 175.8h.1"/>
<path d="M357.5 175.8v.4M358.8 173.3l1.7 1M358.8 173.5l1.3 .8M360.1 174.3a.3 .3 0 0 1 .3 0 .3 .3 0 0 1 .2 .3M360.1 174.7l.1 .1M360.1 174.3v.4M360.1 174.7l-2.6 1.5M360.1 174.3l-2.6 1.5M360.2 174.8v2.6M360.6 174.6v2.6l-.7 .5-2.9-1.7M360.6 174.6l-.4 .2M316.3 180l4.9 2.9"/>
<path d="M330.4 184.3v3.8l.3 .2M330.7 188.3l4.9 2.9M330.7 184.3v4M332.4 185.1v.7M332.5 184.8l-.1 .3M332.9 184.8l-.5 .3M333.3 185.2v-.4a1.81 1.81 0 0 1 .3 2.3 1.16 1.16 0 0 1-1.2-1.3M333.3 185.2l.1 .5 .4 .7M333.3 185.2l-.9 .6M335.6 184.6v6.6M336.7 184.3v6.6l-.3 .3h-.8"/>
</g>
<g fill="none" stroke="#191924" stroke-width=".2">
<path d="M359.1 238.4h.1M359.1 238.4a1.5 1.5 0 0 0 1.4 1.8l1.7-.1a1.36 1.36 0 0 0 1.9-.5l.2-1.2M359.1 238.4a4.4 4.4 0 0 0 .3 2.5l.2 .3v1.6l.5 .3a7.5 7.5 0 0 1 1.5 2.9M364.3 238.4h.1M364.3 238.4a4.4 4.4 0 0 1-.2 2.5l-.2 .3v1.7l-.5 .2a6.9 6.9 0 0 0-1.5 2.9M360.2 240.9a1.41 1.41 0 0 1 1 1.4 1.43 1.43 0 0 1-1-1.4zM361.6 246v.1M361.6 246h.1M361.7 246.1h.1M361.7 240.1v6M361.8 246.1h.1M361.9 246l-.3 .1"/>
<path d="M361.9 246h.1M362.7 241.2l.6-.3-.3 .9-.7 .5 .1-.7z"/>
<circle cx="361.7" cy="241.9" r="5.2"/>
<circle cx="361.7" cy="241.9" r="4.7"/>
</g>
<circle cx="361.7" cy="241.9" r="5" fill="none" stroke="#191924" stroke-width=".5"/>
<g fill="none" stroke="#808080" stroke-width=".2">
<path d="M380.2 262.3l5.1-1v3.4l-5.1-1z"/>
<circle cx="376.3" cy="263" r=".7"/>
<circle cx="376.4" cy="263" r="1.69"/>
</g>
<path d="M386.2 263h-6.7" fill="none" stroke="#808080" stroke-width=".2" stroke-dasharray="15.2 1.3 1.3 1.3" stroke-dashoffset="13.8" stroke-linecap="butt"/>
<path d="M376.4 260.8v4.4" fill="none" stroke="#808080" stroke-width=".2" stroke-dasharray="15.2 1.3 1.3 1.3" stroke-dashoffset="14.9" stroke-linecap="butt"/>
<path d="M386.2 263h.6" fill="none" stroke="#808080" stroke-width=".2" stroke-dasharray="15.2 1.3 1.3 1.3" stroke-linecap="butt"/>
<path d="M378.3 263h-4.2" fill="none" stroke="#808080" stroke-width=".2" stroke-dasharray="15.2 1.3 1.3 1.3" stroke-dashoffset="15" stroke-linecap="butt"/>
<g fill="none" stroke="#c0c0c0" stroke-width=".2">
<path d="M323 236.3v34.8M341.1 236.3v5.6M354.8 236.3v35M423.4 236.3h-146.6v35M276.8 244.4h46.2M276.8 255.7h46.2M323 247.4h100.4M323 241.9h31.8M333.3 241.9v5.5M344 241.9v5.5M354.8 265.7h68.6M354.8 260.1h68.6"/>
<path d="M364.9 265.7v5.6M387.8 260.1v5.6M400 260.1v5.6M411.2 260.1v11.2"/>
</g>
<g fill="none" stroke="#c0c0c0" stroke-width=".25">
<path d="M8.1 8.1h415.6v263.2h-415.6zM54 3.1v5M108 3.1v5M161.9 3.1v5M215.9 3.1v5M269.8 3.1v5M323.8 3.1v5M377.8 3.1v5M3 69.9h5.1M423.7 69.9h5M3 139.7h5.1M423.7 139.7h5"/>
<path d="M3 209.6h5.1M423.7 209.6h5M54 271.3v5.1M108 271.3v5.1M161.9 271.3v5.1M215.9 271.3v5.1M269.8 271.3v5.1M323.8 271.3v5.1M377.8 271.3v5.1"/>
</g>
<path d="M362.7 241.2l.6-.3a1.45 1.45 0 0 1-1 1.4l.1-.7zM359.1 238.4v1.1l.2 1.1 .3 .6v1.7a1.08 1.08 0 0 1 .9 .6l1.1 2.6 .3-.1a6.8 6.8 0 0 1 1.6-3l.4-.1v-1.7l.4-1v-1.8a1.51 1.51 0 0 1-.5 1.5 1.51 1.51 0 0 1-1.6 .2h-.9a1.5 1.5 0 0 1-1.6-.1 1.5 1.5 0 0 1-.6-1.6zM360.2 240.9a1.41 1.41 0 0 1 1 1.4 1.45 1.45 0 0 1-1-1.4zM357 241.9a4.7 4.7 0 0 0 9.4 0 4.7 4.7 0 0 0-9.4 0zM356.5 241.9a5.2 5.2 0 0 1 10.4 0 5.2 5.2 0 0 1-10.4 0z" fill-rule="evenodd" fill="#191924"/>
<g fill="none" stroke="#000" stroke-width=".2">
<path d="M329.6 257.8h.6M329.6 257.2h.6M329.6 259.9h.7M329.6 259.2h.7M329.9 256.8v.7M330 258.9v.6M329.7 261.9h.7M329.7 261.2h.7M329.8 263.9h.6M329.8 263.2h.6M330 260.9v.6M330.1 262.9v.7"/>
<path d="M332.9 265.9h.7M332.9 265.3h.7M333.2 264.9v.7"/>
</g>
<g fill="none" stroke="#191924" stroke-width=".2">
<path d="M323.3 8.1h100.4v12.1h-100.4zM323.3 12.7h100.4M323.3 16.4h100.4M329.7 12.7v7.5M342.4 12.7v7.5M393.2 12.7v7.5M405.9 12.7v7.5M59.2 74.4h12.5M70.1 78.6l11 10.2M369.6 65.6h12.5M371.1 69.7l-15.4 13.4M121.1 109.6h12.5"/>
<path d="M122 112.8l-22.9 13.6M369.6 116.5h12.5M370.5 119.8l-39.5 24.5M369.6 136.5h12.5M370.3 139.3l-36.9 18.6M52.4 153.3h12.4M64.8 154.1l19.3 2.6M333.4 157.9l3-2 .4 .7zM369.3 152.9h12.4M369.4 154l-33.7 5.7M332.8 164.1l3.2 1.8-.5 .6zM332.8 164.1l34.3 25.2"/>
<path d="M8.1 196.1h203.2v75.2h-203.2zM365.9 193h12.5M8.1 203.2h203.2M8.1 210.3h203.2M8.1 215.4h203.2M20.8 203.2v68.1M71.6 203.2v68.1M198.6 203.2v68.1M8.1 220.5h203.2M8.1 225.6h203.2M8.1 230.6h203.2M8.1 235.7h203.2"/>
<path d="M8.1 240.8h203.2M8.1 245.9h203.2M8.1 251h203.2M8.1 256h203.2M8.1 261.1h203.2M8.1 266.2h203.2"/>
<circle cx="65.5" cy="74.4" r="6.2"/>
<circle cx="375.8" cy="65.6" r="6.2"/>
<circle cx="127.3" cy="109.6" r="6.2"/>
<circle cx="375.8" cy="116.5" r="6.2"/>
<circle cx="375.8" cy="136.5" r="6.2"/>
<circle cx="58.6" cy="153.3" r="6.2"/>
<circle cx="375.5" cy="152.9" r="6.2"/>
<circle cx="372.2" cy="193" r="6.2"/>
</g>
<path d="M80.9 88.7v.1a.25 .25 0 0 0 .1 .2 .25 .25 0 0 0 .3 0l-.2-.2 .2 .2v-.4zM99 126.2l-.1 .4 .2-.2-.2 .2a.26 .26 0 0 0 .4 0 .26 .26 0 0 0 0-.3 .26 .26 0 0 0-.3-.1zM83.9 156.5a.26 .26 0 0 0 0 .4 .26 .26 0 0 0 .4-.2h-.2h.2l-.2-.2zM355.5 83v.3l.2-.2-.2 .2a.26 .26 0 0 0 .4 0 .26 .26 0 0 0 0-.4 .26 .26 0 0 0-.4 .1zM330.8 144.1v.3l.2-.1-.2 .1a.26 .26 0 0 0 .3 .1 .26 .26 0 0 0 .1-.4 .26 .26 0 0 0-.4 0zM333.4 157.9l3-2 .4 .7zM332.8 164.1l3.2 1.8-.5 .6zM335.5 159.5v.2h.2h-.2a.25 .25 0 0 0 .3 .2 .25 .25 0 0 0 .1-.4 .25 .25 0 0 0-.4 0z" fill="#191924"/>
<text font-size="7.8" fill="#191924" x="368.8" y="243.9">Foxfab</text>
<g font-size="4.7" fill="#191924">
<text x="374.6" y="64.3">1</text>
<text x="374.6" y="70.2">1</text>
<text x="64.2" y="73.1">5</text>
<text x="64.2" y="79">3</text>
<text x="126.1" y="108.3">2</text>
<text x="126.1" y="114.2">3</text>
<text x="374.6" y="115.2">9</text>
<text x="374.6" y="121.1">5</text>
<text x="374.6" y="135.2">6</text>
<text x="374.6" y="141.1">3</text>
<text x="57.3" y="152">3</text>
<text x="374.2" y="151.6">4</text>
<text x="57.3" y="157.9">3</text>
<text x="374.2" y="157.5">3</text>
<text x="369.6" y="191.7">12</text>
<text x="370.9" y="197.7">3</text>
<text x="13.2" y="214.5">1</text>
<text x="72.1" y="214.5">BACKPAN, 800A C1 W/ FUSES, 42x30x16 ENCL</text>
<text x="203.7" y="214.5">1</text>
<text x="13.2" y="219.6">2</text>
<text x="72.1" y="219.6">2-1/4'' X 3/8''-16 THREAD, INSULATED STANDOFF</text>
<text x="203.7" y="219.6">3</text>
<text x="13.2" y="224.3">3</text>
<text x="72.1" y="224.3">400a, type-j power fuse, 65ka</text>
<text x="203.7" y="224.3">3</text>
<text x="13.2" y="229.8">4</text>
<text x="72.1" y="229.8">BUS, 400A, FUSE</text>
<text x="203.7" y="229.8">3</text>
<text x="13.2" y="239.9">6</text>
<text x="13.2" y="234.9">5</text>
<text x="72.1" y="239.9">ASSEM, 3/8-16 UNC ZN X 1.0&quot; BH - WF, WP</text>
<text x="203.7" y="234.9">3</text>
<text x="203.7" y="239.9">3</text>
<text x="13.2" y="245">7</text>
<text x="72.1" y="245">ASSEM, 1/2-13 UNC ZN X 1.5&quot; BC - WF, WP, NH</text>
<text x="203.7" y="245">1</text>
<text x="13.2" y="250.1">8</text>
<text x="72.1" y="250.1">BOLT, CARRIAGE - 1/2-13 UNC X 1.5 - 5 ZN</text>
<text x="203.7" y="250.1">5</text>
<text x="13.2" y="255.2">9</text>
<text x="72.1" y="255.2">NUT, HEX - 1/2-13 UNC - 5 ZN</text>
<text x="203.7" y="255.2">5</text>
<text x="11.9" y="260.3">10</text>
<text x="72.1" y="260.3">WASHER, FLAT - 1/2 - ZN</text>
<text x="203.7" y="260.3">5</text>
<text x="11.9" y="265.3">11</text>
<text x="72.1" y="265.3">LOCK WASHER, SPLIT, 1/2&quot; NOMINAL ID, ZN</text>
<text x="203.7" y="265.3">5</text>
<text x="11.9" y="270.4">12</text>
<text x="72.1" y="270.4">ASSEM, 3/8-16 UNC ZN X 1.25&quot; BC - WF, WP, NH</text>
<text x="203.7" y="270.4">3</text>
</g>
<g font-size="3.5" fill="#191924">
<text x="21.3" y="214.2">250-90002</text>
<text x="21.3" y="219.3">559687</text>
<text x="21.3" y="224">Mersen_A4J400</text>
<text x="21.3" y="229.4">240-90005</text>
<text x="21.3" y="234.5">ALND-750-12-134 COMP LUG</text>
<text x="21.3" y="239.6">890-0616A-1.0L</text>
<text x="21.3" y="244.7">890-0813E-1.5L</text>
<text x="21.3" y="249.7">BC-0813X1500-ZN</text>
<text x="21.3" y="254.8">NH-0813-ZN</text>
<text x="21.3" y="259.9">WF-0500-ZN</text>
<text x="21.3" y="265">WP-0500-ZN</text>
<text x="21.3" y="270.1">890-0616E-1.25L</text>
</g>
<g font-size="3.5">
<text x="355.8" y="253.4">ASSEMBLY, BACKPANEL, 400A C1 W/</text>
<text x="355.8" y="256.9">FUSES</text>
<text x="417.3" y="264.9">A</text>
<text x="366.1" y="270.6">100-90002</text>
</g>
<text font-size="3.2" fill="#191924" x="369.1" y="247.1">Power Solutions</text>
<g font-size="2.8">
<text x="26.2" y="6.3">8</text>
<text x="80.2" y="6.3">7</text>
<text x="134.2" y="6.3">6</text>
<text x="188.1" y="6.3">5</text>
<text x="242.1" y="6.3">4</text>
<text x="296.1" y="6.3">3</text>
<text x="350.1" y="6.3">2</text>
<text x="404" y="6.3">1</text>
<text x="4.5" y="35.6">D</text>
<text x="425.2" y="35.6">D</text>
<text x="4.4" y="105.5">C</text>
<text x="425.1" y="105.5">C</text>
<text x="4.8" y="175.3">B</text>
<text x="425.4" y="175.3">B</text>
<text x="4.5" y="245.2">A</text>
<text x="278.3" y="242.8">PER PART DWG</text>
<text x="425.2" y="245.2">A</text>
<text x="278.3" y="249.6">BARE</text>
<text x="324.6" y="246.3">-</text>
<text x="334.1" y="246.3">-</text>
<text x="345" y="246.3">-</text>
<text x="389.2" y="264.3">SIZE</text>
<text x="396" y="264.3">B</text>
<text x="404.7" y="265">1:5</text>
<text x="26.2" y="274.5">8</text>
<text x="80.2" y="274.5">7</text>
<text x="134.2" y="274.5">6</text>
<text x="188.1" y="274.5">5</text>
<text x="242.1" y="274.5">4</text>
<text x="296.1" y="274.5">3</text>
<text x="350.1" y="274.5">2</text>
<text x="404" y="274.5">1</text>
<text x="413.8" y="270.6">1 OF 1</text>
</g>
<g font-size="2.8" fill="#191924">
<text x="98.1" y="200.7">BILL OF MATERIAL</text>
<text x="11.5" y="206.4">ITEM</text>
<text x="11.9" y="209.2">NO.</text>
<text x="37" y="207.8">PART NUMBER</text>
<text x="126.4" y="207.8">DESCRIPTION</text>
<text x="201.9" y="207.8">QTY.</text>
</g>
<g font-size="2.5">
<text x="323.8" y="240.9">LB</text>
<text x="342.1" y="240.9">7/18/2025</text>
</g>
<text font-size="2.4" x="356.9" y="263.8">THIRD ANGLE:</text>
<g font-size="2.1" fill="#191924">
<text x="368.8" y="11.2">REVISION</text>
<text x="324.3" y="15.4">REV.</text>
<text x="333.3" y="15.4">ZONE</text>
<text x="361.1" y="15.4">DESCRIPTION</text>
<text x="397" y="15.4">DATE</text>
<text x="409.5" y="15.4">DRAWNBY</text>
<text x="325.7" y="19.1">A</text>
<text x="360.1" y="19.1">INITIAL RELEASE</text>
<text x="394.5" y="19.1">7/17/2025</text>
<text x="408.9" y="19.1">L. BADONG</text>
<text x="400.5" y="263.1">SCALE</text>
<text x="412.2" y="268.7">SHEET</text>
</g>
<g font-size="2.1">
<text x="310.7" y="238.3">14454.29 lbs</text>
<text x="323.8" y="251">UNLESS OTHERWISE SPECIFIED:</text>
<text x="355.9" y="249.5">TITLE:</text>
<text x="323.8" y="253.4">DIMENSIONS ARE IN INCHES</text>
<text x="323.8" y="255.7">TOLERANCES:</text>
<text x="412.2" y="262.1">REV</text>
</g>
<g font-size="2">
<text x="277.6" y="238.3">MATERIAL</text>
<text x="277.5" y="246.3">FINISH</text>
<text x="278.2" y="258.5">PROPRIETARY AND CONFIDENTIAL</text>
<text x="323.7" y="268.1">INTERPRET DIM AND TOL. PER:</text>
<text x="323.7" y="270.6">ASME Y14.5</text>
</g>
<g font-size="1.8" fill="#191924">
<text x="398.7" y="239.8">2579-188 ST.</text>
<text x="398.7" y="242.1">SURREY, BC V3Z 2A1</text>
<text x="398.7" y="244.3">(604) 460 - 9310</text>
<text x="398.7" y="246.6">WWW.FOXFAB.COM</text>
<text x="355.5" y="268.4">ITEM NO.</text>
</g>
<g font-size="1.8">
<text x="323.8" y="257.8">X</text>
<text x="331" y="257.8">.25</text>
<text x="278.2" y="261.9">THE INFORMATION CONTAINED IN THIS DRAWING</text>
<text x="278.2" y="263.6">IS THE SOLE PROPERTY OF FOXFAB POWER</text>
<text x="323.8" y="259.8">X.X</text>
<text x="323.8" y="263.9">X.XXX</text>
<text x="323.8" y="261.9">X.XX</text>
<text x="331" y="259.8">.1</text>
<text x="331.1" y="261.9">.05</text>
<text x="331.2" y="263.9">.025</text>
<text x="278.2" y="265.4">SOLUTIONS ANY REPRODUCTION IN PART OR AS A</text>
<text x="278.2" y="267.2">WHOLE WITHOUT THE WRITTEN PERMISSION OF</text>
<text x="278.2" y="268.9">FOXFAB POWER SOLUTIONS IS PROHIBITED.</text>
<text x="323.8" y="265.9">ANGULAR</text>
<text x="333.8" y="265.9">1</text>
<text x="365.8" y="267.4">DWG. NO.</text>
</g>
<g font-size="1.4">
<text x="323.7" y="237.6">DRAWN BY</text>
<text x="341.8" y="237.6">SAVED ON</text>
</g>
<g font-size="1.4" fill="#191924">
<text x="323.8" y="243.4">BD</text>
<text x="334.1" y="243.4">TOP DIE</text>
<text x="345" y="243.4">BOTTOM DIE</text>
</g>
</svg>
